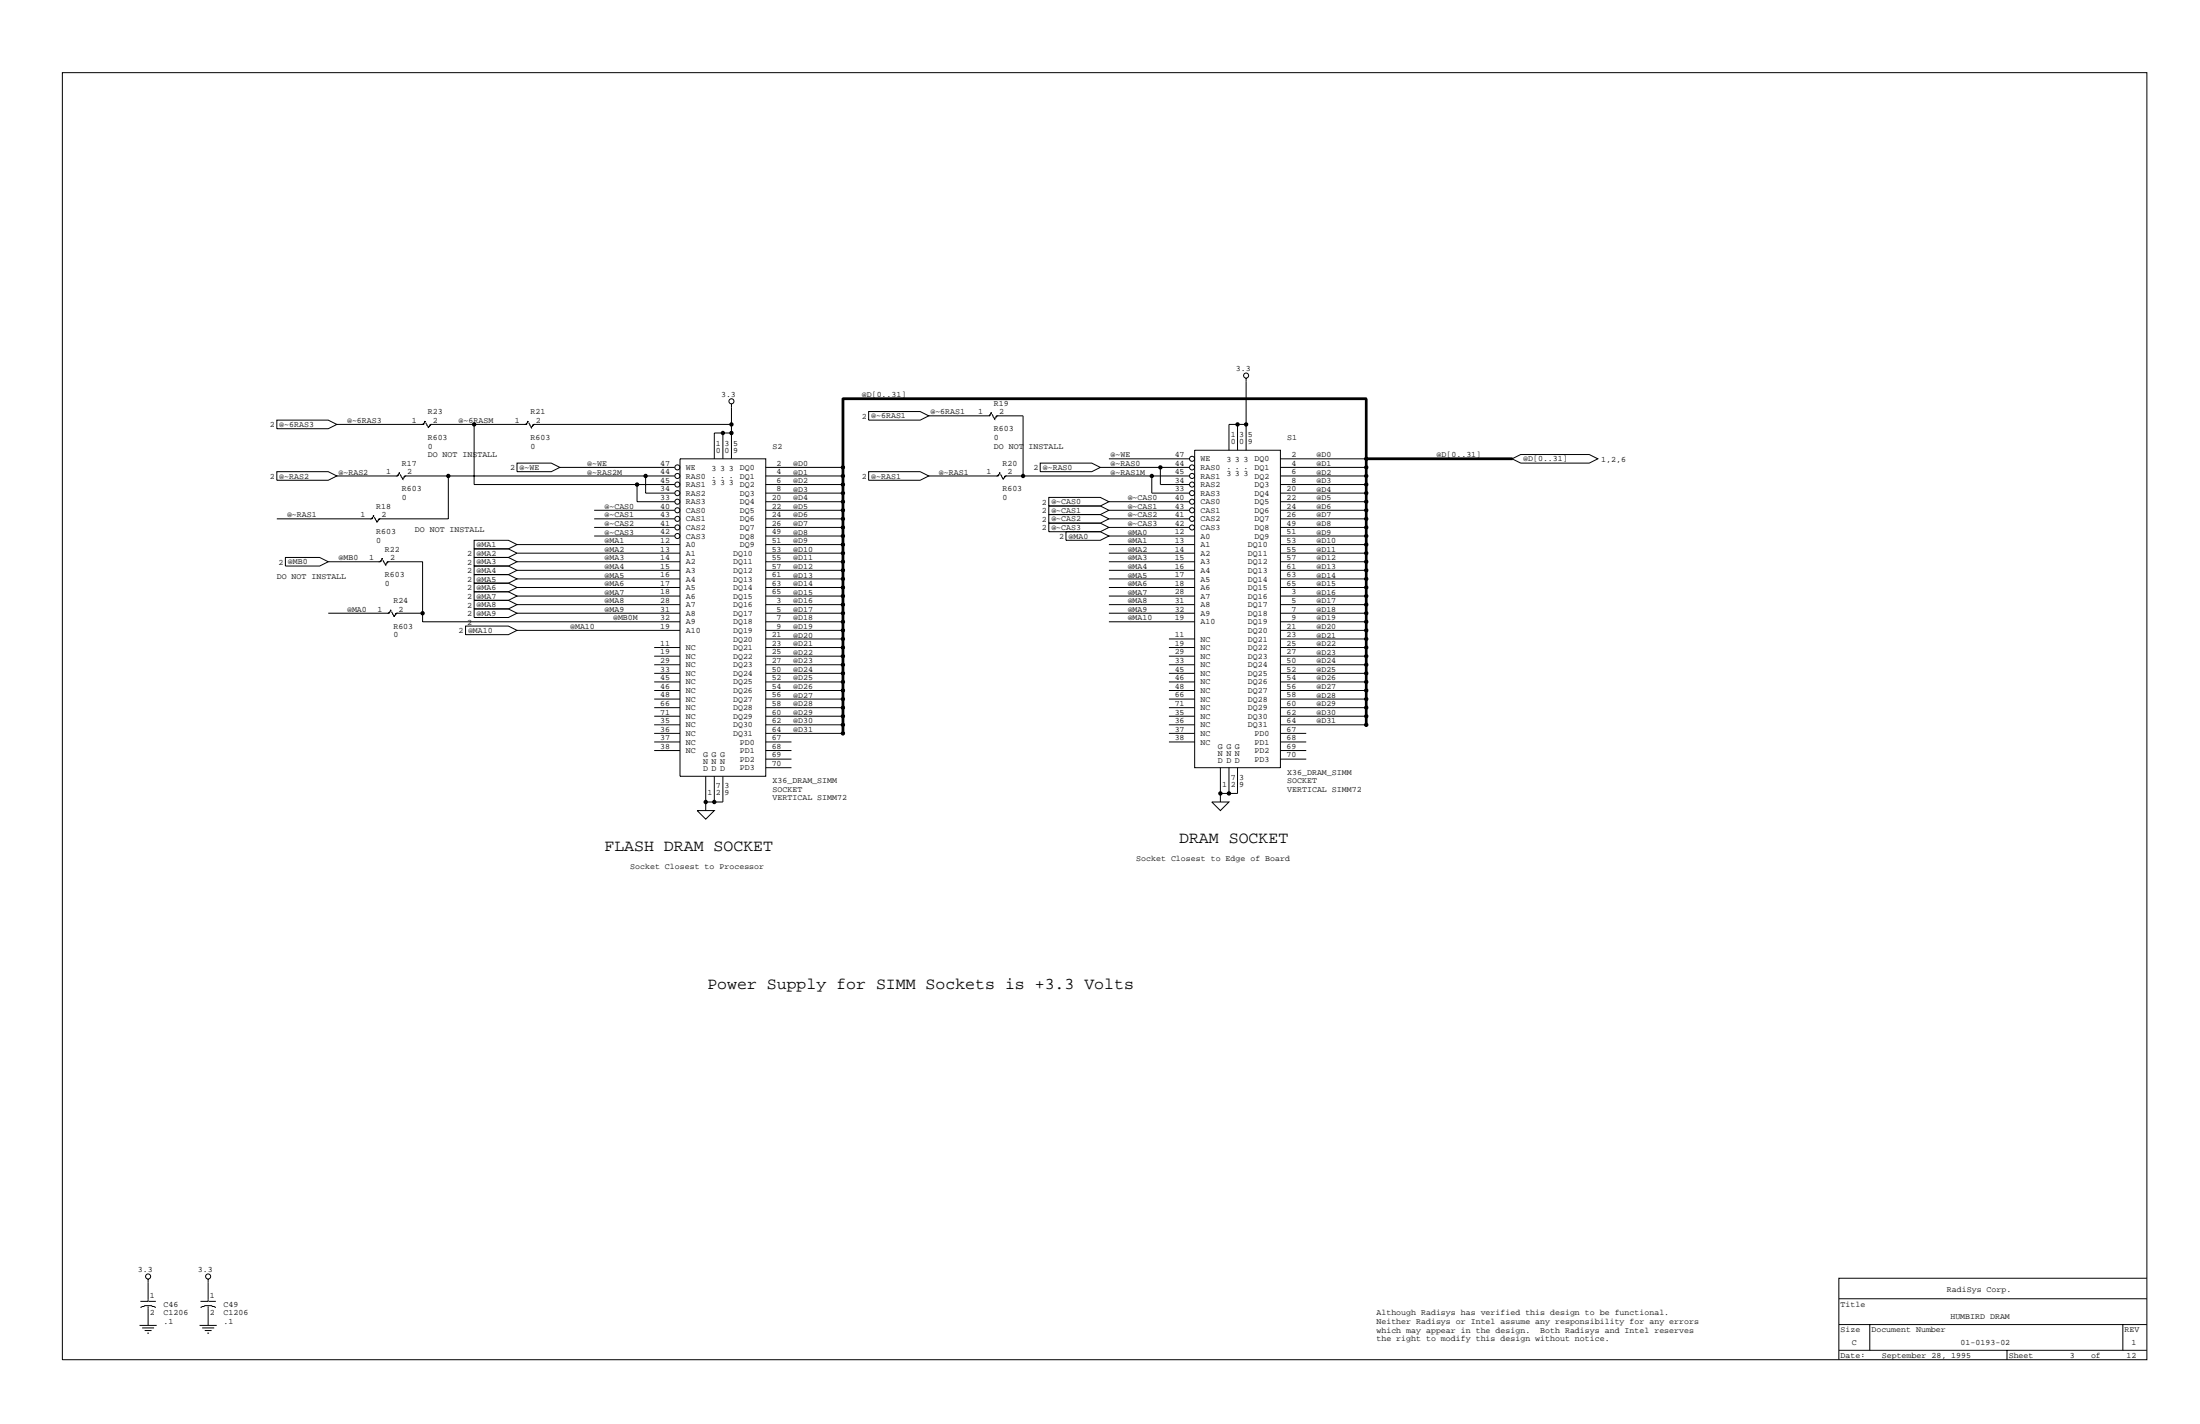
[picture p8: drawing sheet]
<svg xmlns="http://www.w3.org/2000/svg" width="432mm" height="279mm" viewBox="0 0 432 279" stroke-linecap="round" stroke-linejoin="round" font-family="sans-serif">
<g fill="none" stroke="#000" stroke-width=".2">
<path d="M12.2 14.3h409.2v252.5h-409.2zM143.6 79.2v10.8M244.6 74.2v14.1M54.3 92.5h10.1l1.7 .9-1.7 .8h-10.1zM54.3 82.4h10.1l1.7 .9-1.7 .8h-10.1zM66.1 93.4h11.8M66.1 83.3h16.8M78.2 92.9l.2-.2v.2l-.5 .5 .3-.2M78.6 93l.5 1-.2-.1M79.2 93.6l.4-.2-.4 .5M79.6 93.4h52.8M83.3 82.8l.2-.2v.2l-.6 .5 .4-.2"/>
<path d="M83.6 82.9l.5 1.1-.1-.2M84.3 83.5l.3-.2-.3 .5M84.6 83.3h18.6M88 93.4v8.4h-13.5M93.1 83.3v11.8h39.3M101.5 90.9h6.7l1.7 .8-1.7 .8h-6.7zM103.5 82.8l.2-.2v.2l-.5 .5 .3-.2M103.8 82.9l.5 1.1-.1-.2M104.5 83.5l.3-.2-.3 .5M104.8 83.3h38.8M109.9 91.7h22.5M125 95.1v3.3h7.4"/>
<path d="M126.7 93.4v3.4h5.7M133.5 90h16.8v62.3h-16.8zM141.9 85v5M143.6 85h-3.4v5M150.3 93.4h15.1M150.3 91.7h15.1M150.3 95.1h15.1M150.3 96.8h15.1M150.3 98.4h15.1M170.5 92.5h10.1l1.7 .9-1.7 .8h-10.1zM170.5 80.8h10.1l1.7 .8-1.7 .8h-10.1zM182.3 81.6h11.8"/>
<path d="M182.3 93.4h13.5M194.4 81.1l.2-.2v.2l-.5 .5M194.4 81.4l-.3 .2M194.7 81.3l.5 1-.1-.2M195.4 81.8l.4-.2-.4 .5M195.8 81.6h5v11.8M196.1 92.9l.2-.2v.2l-.5 .5 .3-.2M196.4 93l.5 1-.1-.1M197.1 93.6l.3-.2-.3 .5M197.4 93.4h36.1M204.2 90.9h10.1l1.7 .8-1.7 .8h-10.1zM205.9 97.6h10.1l1.6 .8-1.6 .9h-10.1z"/>
<path d="M205.9 99.3h10.1l1.6 .8-1.6 .9h-10.1zM216 91.7h17.5M217.6 90h15.9M217.6 98.4h15.9M226.1 93.4v3.4h7.4M227.7 91.7v3.4h5.8M234.5 88.3h16.8v62.3h-16.8zM242.9 83.3v5M244.6 83.3h-3.4v5M251.3 90h45.5v-.2h-28.6v.4h28.6v-.2M251.3 93.4h16.9M251.3 91.7h16.9"/>
<path d="M251.3 95.1h16.9M251.3 96.8h16.9M251.3 98.4h16.9M296.8 90l1.7-.8h13.4l1.7 .8-1.7 .9h-13.4zM54.3 101.8h18.5M56 109.4h6.7l1.7 .8-1.7 .9h-6.7zM64.4 110.2h10.1M73.2 101.3l.2-.2v.2l-.6 .5 .4-.2M73.5 101.5l.5 1-.1-.2M74.2 102l.3-.2-.3 .5M74.9 109.7l.1-.2v.2l-.5 .5 .4-.1M75.2 109.9l.5 1-.2-.2"/>
<path d="M75.9 110.4l.3-.2-.3 .3v.2M76.2 110.2h6.7v11.8h50.6M76.6 119.8l.1-.1v.1l-.5 .5 .4-.1M76.9 120l.5 1-.2-.2M93.1 106h6.7l1.7 .9-1.7 .8h-6.7zM93.1 107.7h6.7l1.7 .8-1.7 .9h-6.7zM93.1 109.4h6.7l1.7 .8-1.7 .9h-6.7zM93.1 111.1h6.7l1.7 .8-1.7 .8h-6.7zM93.1 112.7h6.7l1.7 .9-1.7 .8h-6.7zM93.1 114.4h6.7l1.7 .9-1.7 .8h-6.7zM93.1 116.1h6.7l1.7 .9-1.7 .8h-6.7zM93.1 117.8h6.7l1.7 .8-1.7 .9h-6.7z"/>
<path d="M93.1 119.5h6.7l1.7 .8-1.7 .9h-6.7zM101.5 106.9h32M101.5 108.5h32M101.5 110.2h32M101.5 111.9h32M101.5 113.6h32M101.5 115.3h32M101.5 117h32M101.5 118.6h32M116.6 100.1h15.8M116.6 101.8h15.8M116.6 103.5h15.8"/>
<path d="M116.6 105.2h15.8M150.3 100.1h15.1M150.3 101.8h15.1M150.3 103.5h15.1M150.3 105.2h15.1M150.3 106.9h15.1M150.3 108.5h15.1M150.3 110.2h15.1M150.3 111.9h15.1M150.3 113.6h15.1M150.3 115.3h15.1M150.3 117h15.1"/>
<path d="M150.3 118.6h15.1M205.9 101h10.1l1.6 .8-1.6 .8h-10.1zM205.9 102.6h10.1l1.6 .9-1.6 .8h-10.1zM209.2 104.3h6.8l1.6 .9-1.6 .8h-6.8zM217.6 100.1h15.9M217.6 101.8h15.9M217.6 103.5h15.9M217.6 105.2h16.9M217.6 106.9h16.9M217.6 108.5h16.9M217.6 110.2h16.9M217.6 111.9h16.9"/>
<path d="M217.6 113.6h16.9M217.6 115.3h16.9M217.6 117h16.9M217.6 118.6h16.9M251.3 100.1h16.9M251.3 101.8h16.9M251.3 103.5h16.9M251.3 105.2h16.9M251.3 106.9h16.9M251.3 108.5h16.9M251.3 110.2h16.9M251.3 111.9h16.9"/>
<path d="M251.3 113.6h16.9M251.3 115.3h16.9M251.3 117h16.9M251.3 118.6h16.9M64.4 120.3h11.8M77.6 120.5l.3-.2-.3 .5M77.9 120.3h5M91.4 122.8h8.4l1.7 .9-1.7 .8h-8.4zM101.5 120.3h32M101.5 123.7h32M128.4 127.1h5.1M128.4 128.7h5.1"/>
<path d="M128.4 130.4h5.1M128.4 132.1h5.1M128.4 133.8h5.1M128.4 135.5h5.1M128.4 137.2h5.1M128.4 138.8h5.1M150.3 120.3h15.1M150.3 122h15.1M150.3 125.4h15.1M150.3 127.1h15.1M150.3 128.7h15.1M150.3 130.4h15.1"/>
<path d="M150.3 132.1h15.1M150.3 133.8h15.1M150.3 135.5h15.1M150.3 137.2h15.1M150.3 138.8h15.1M150.3 123.7h15.1M217.6 120.3h16.9M217.6 122h16.9M229.4 125.4h5.1M229.4 127.1h5.1M229.4 128.7h5.1M229.4 130.4h5.1"/>
<path d="M229.4 132.1h5.1M229.4 133.8h5.1M229.4 135.5h5.1M229.4 137.2h5.1M229.4 138.8h5.1M251.3 120.3h16.9M251.3 122h16.9M251.3 125.4h16.9M251.3 127.1h16.9M251.3 128.7h16.9M251.3 130.4h16.9M251.3 132.1h16.9"/>
<path d="M251.3 133.8h16.9M251.3 135.5h16.9M251.3 137.2h16.9M251.3 138.8h16.9M251.3 123.7h16.9M128.4 140.5h5.1M128.4 142.2h5.1M128.4 143.9h5.1M128.4 145.6h5.1M128.4 147.3h5.1M136.8 159h3.4l-1.7 1.7zM138.5 152.3v6.7"/>
<path d="M140.2 152.3v5.1M141.9 152.3v5.1h-3.4M150.3 140.5h15.1M150.3 142.2h15.1M150.3 145.6h5M150.3 148.9h5M150.3 147.3h5M150.3 150.6h5M229.4 140.5h5.1M229.4 142.2h5.1M229.4 143.9h5.1M229.4 145.6h5.1"/>
<path d="M237.8 157.4h3.4l-1.7 1.6zM239.5 150.6v6.8M241.2 150.6v5.1M242.9 150.6v5.1h-3.4M251.3 142.2h16.9v-64h.1v64h-.3v-64h.2v.2h-102.8v-.3h102.8v.1h-102.8v65.7h.2v-65.7h-.3v65.7h.1h-15.1M251.3 140.5h16.9M251.3 143.9h5.1M251.3 145.6h5.1M251.3 148.9h5.1M251.3 147.3h5.1M27.6 256.5l.8-.3h1.3l.9 .3M29.1 251v4.3h-1.5"/>
<path d="M29.1 256.3v3.8M29.2 255.3h1.4M39.3 256.5l.9-.3h1.3l.9 .3M40.9 251v4.3h-1.6M40.9 256.3v3.8M41 255.3h1.4M360.9 259.9h60.5M360.9 254.8h60.5M367 259.9v5M416.7 259.9v5M421.4 250.8h-60.5v16M27.4 260.1h3.4"/>
<path d="M27.9 260.6h2.3M28.4 261.1h1.3M28.9 261.6h.3M39.2 260.1h3.3M39.7 260.6h2.3M40.2 261.1h1.3M40.7 261.6h.3M360.9 264.9h60.5M393.9 264.9v1.9"/>
<circle cx="143.6" cy="78.7" r=".49"/>
<circle cx="244.6" cy="73.7" r=".49"/>
<circle cx="88" cy="93.4" r=".17"/>
<circle cx="88" cy="93.4" r=".33"/>
<circle cx="93.1" cy="83.3" r=".33"/>
<circle cx="93.1" cy="83.3" r=".17"/>
<circle cx="125" cy="95.1" r=".33"/>
<circle cx="125" cy="95.1" r=".16"/>
<circle cx="126.7" cy="93.4" r=".16"/>
<circle cx="126.7" cy="93.4" r=".33"/>
<circle cx="133" cy="93.4" r=".5"/>
<circle cx="133" cy="96.8" r=".49"/>
<circle cx="133" cy="95.1" r=".49"/>
<circle cx="133" cy="98.4" r=".49"/>
<circle cx="133" cy="91.7" r=".49"/>
<circle cx="141.9" cy="85" r=".33"/>
<circle cx="141.9" cy="85" r=".16"/>
<circle cx="143.6" cy="83.3" r=".17"/>
<circle cx="143.6" cy="85" r=".16"/>
<circle cx="143.6" cy="83.3" r=".33"/>
<circle cx="143.6" cy="85" r=".33"/>
<circle cx="165.4" cy="96.8" r=".17"/>
<circle cx="165.4" cy="91.7" r=".17"/>
<circle cx="165.4" cy="95.1" r=".33"/>
<circle cx="165.4" cy="93.4" r=".33"/>
<circle cx="165.4" cy="98.4" r=".33"/>
<circle cx="165.4" cy="91.7" r=".33"/>
<circle cx="165.4" cy="98.4" r=".16"/>
<circle cx="165.4" cy="93.4" r=".16"/>
<circle cx="165.4" cy="95.1" r=".16"/>
<circle cx="165.4" cy="96.8" r=".33"/>
<circle cx="200.8" cy="93.4" r=".33"/>
<circle cx="200.8" cy="93.4" r=".17"/>
<circle cx="226.1" cy="93.4" r=".16"/>
<circle cx="226.1" cy="93.4" r=".33"/>
<circle cx="227.7" cy="91.7" r=".17"/>
<circle cx="227.7" cy="91.7" r=".33"/>
<circle cx="234" cy="93.4" r=".5"/>
<circle cx="234" cy="95.1" r=".49"/>
<circle cx="234" cy="96.8" r=".49"/>
<circle cx="234" cy="91.7" r=".49"/>
<circle cx="234" cy="98.4" r=".49"/>
<circle cx="234" cy="90" r=".49"/>
<circle cx="242.9" cy="83.3" r=".33"/>
<circle cx="242.9" cy="83.3" r=".16"/>
<circle cx="244.6" cy="83.3" r=".17"/>
<circle cx="244.6" cy="83.3" r=".33"/>
<circle cx="268.2" cy="95.1" r=".33"/>
<circle cx="268.2" cy="91.7" r=".33"/>
<circle cx="268.2" cy="93.4" r=".33"/>
<circle cx="268.2" cy="98.4" r=".33"/>
<circle cx="268.2" cy="90" r=".33"/>
<circle cx="268.2" cy="96.8" r=".33"/>
<circle cx="268.2" cy="96.8" r=".17"/>
<circle cx="268.2" cy="90" r=".17"/>
<circle cx="268.2" cy="91.7" r=".17"/>
<circle cx="268.2" cy="98.4" r=".17"/>
<circle cx="268.2" cy="93.4" r=".17"/>
<circle cx="268.2" cy="95.1" r=".16"/>
<circle cx="133" cy="105.2" r=".5"/>
<circle cx="133" cy="100.1" r=".5"/>
<circle cx="133" cy="103.5" r=".49"/>
<circle cx="133" cy="101.8" r=".49"/>
<circle cx="165.4" cy="113.6" r=".17"/>
<circle cx="165.4" cy="103.5" r=".17"/>
<circle cx="165.4" cy="101.8" r=".17"/>
<circle cx="165.4" cy="118.6" r=".17"/>
<circle cx="165.4" cy="108.5" r=".17"/>
<circle cx="165.4" cy="103.5" r=".33"/>
<circle cx="165.4" cy="105.2" r=".33"/>
<circle cx="165.4" cy="110.2" r=".33"/>
<circle cx="165.4" cy="111.9" r=".33"/>
<circle cx="165.4" cy="100.1" r=".33"/>
<circle cx="165.4" cy="106.9" r=".33"/>
<circle cx="165.4" cy="117" r=".33"/>
<circle cx="165.4" cy="118.6" r=".33"/>
<circle cx="165.4" cy="115.3" r=".33"/>
<circle cx="165.4" cy="115.3" r=".16"/>
<circle cx="165.4" cy="110.2" r=".16"/>
<circle cx="165.4" cy="100.1" r=".16"/>
<circle cx="165.4" cy="117" r=".16"/>
<circle cx="165.4" cy="105.2" r=".16"/>
<circle cx="165.4" cy="111.9" r=".16"/>
<circle cx="165.4" cy="108.5" r=".33"/>
<circle cx="165.4" cy="101.8" r=".33"/>
<circle cx="165.4" cy="106.9" r=".16"/>
<circle cx="165.4" cy="113.6" r=".33"/>
<circle cx="234" cy="100.1" r=".5"/>
<circle cx="234" cy="103.5" r=".49"/>
<circle cx="234" cy="101.8" r=".49"/>
<circle cx="268.2" cy="103.5" r=".33"/>
<circle cx="268.2" cy="105.2" r=".33"/>
<circle cx="268.2" cy="106.9" r=".33"/>
<circle cx="268.2" cy="110.2" r=".33"/>
<circle cx="268.2" cy="111.9" r=".33"/>
<circle cx="268.2" cy="117" r=".33"/>
<circle cx="268.2" cy="100.1" r=".33"/>
<circle cx="268.2" cy="115.3" r=".33"/>
<circle cx="268.2" cy="118.6" r=".33"/>
<circle cx="268.2" cy="101.8" r=".33"/>
<circle cx="268.2" cy="108.5" r=".33"/>
<circle cx="268.2" cy="113.6" r=".33"/>
<circle cx="268.2" cy="113.6" r=".17"/>
<circle cx="268.2" cy="118.6" r=".17"/>
<circle cx="268.2" cy="101.8" r=".17"/>
<circle cx="268.2" cy="103.5" r=".17"/>
<circle cx="268.2" cy="108.5" r=".17"/>
<circle cx="268.2" cy="115.3" r=".17"/>
<circle cx="268.2" cy="110.2" r=".17"/>
<circle cx="268.2" cy="100.1" r=".17"/>
<circle cx="268.2" cy="105.2" r=".16"/>
<circle cx="268.2" cy="117" r=".16"/>
<circle cx="268.2" cy="111.9" r=".16"/>
<circle cx="268.2" cy="106.9" r=".16"/>
<circle cx="82.9" cy="120.3" r=".33"/>
<circle cx="82.9" cy="120.3" r=".17"/>
<circle cx="165.4" cy="130.4" r=".17"/>
<circle cx="165.4" cy="128.7" r=".17"/>
<circle cx="165.4" cy="135.5" r=".17"/>
<circle cx="165.4" cy="120.3" r=".17"/>
<circle cx="165.4" cy="125.4" r=".17"/>
<circle cx="165.4" cy="122" r=".33"/>
<circle cx="165.4" cy="128.7" r=".33"/>
<circle cx="165.4" cy="138.8" r=".33"/>
<circle cx="165.4" cy="133.8" r=".33"/>
<circle cx="165.4" cy="123.7" r=".33"/>
<circle cx="165.4" cy="127" r=".33"/>
<circle cx="165.4" cy="132.1" r=".33"/>
<circle cx="165.4" cy="137.2" r=".33"/>
<circle cx="165.4" cy="132.1" r=".16"/>
<circle cx="165.4" cy="122" r=".16"/>
<circle cx="165.4" cy="137.2" r=".16"/>
<circle cx="165.4" cy="127" r=".16"/>
<circle cx="165.4" cy="133.8" r=".16"/>
<circle cx="165.4" cy="138.8" r=".16"/>
<circle cx="165.4" cy="120.3" r=".33"/>
<circle cx="165.4" cy="130.4" r=".33"/>
<circle cx="165.4" cy="123.7" r=".16"/>
<circle cx="165.4" cy="135.5" r=".33"/>
<circle cx="165.4" cy="125.4" r=".33"/>
<circle cx="268.2" cy="128.7" r=".33"/>
<circle cx="268.2" cy="122" r=".33"/>
<circle cx="268.2" cy="138.8" r=".33"/>
<circle cx="268.2" cy="123.7" r=".33"/>
<circle cx="268.2" cy="133.8" r=".33"/>
<circle cx="268.2" cy="127" r=".33"/>
<circle cx="268.2" cy="132.1" r=".33"/>
<circle cx="268.2" cy="137.2" r=".33"/>
<circle cx="268.2" cy="120.3" r=".33"/>
<circle cx="268.2" cy="130.4" r=".33"/>
<circle cx="268.2" cy="135.5" r=".33"/>
<circle cx="268.2" cy="125.4" r=".33"/>
<circle cx="268.2" cy="128.7" r=".17"/>
<circle cx="268.2" cy="130.4" r=".17"/>
<circle cx="268.2" cy="120.3" r=".17"/>
<circle cx="268.2" cy="135.5" r=".17"/>
<circle cx="268.2" cy="125.4" r=".17"/>
<circle cx="268.2" cy="132.1" r=".17"/>
<circle cx="268.2" cy="122" r=".17"/>
<circle cx="268.2" cy="137.2" r=".17"/>
<circle cx="268.2" cy="127.1" r=".17"/>
<circle cx="268.2" cy="133.8" r=".17"/>
<circle cx="268.2" cy="138.8" r=".16"/>
<circle cx="268.2" cy="123.7" r=".16"/>
<circle cx="138.5" cy="157.4" r=".33"/>
<circle cx="138.5" cy="157.4" r=".16"/>
<circle cx="140.2" cy="157.4" r=".33"/>
<circle cx="140.2" cy="157.4" r=".16"/>
<circle cx="165.4" cy="140.5" r=".17"/>
<circle cx="165.4" cy="142.2" r=".17"/>
<circle cx="165.4" cy="140.5" r=".33"/>
<circle cx="165.4" cy="143.9" r=".33"/>
<circle cx="165.4" cy="143.9" r=".16"/>
<circle cx="165.4" cy="142.2" r=".33"/>
<circle cx="239.5" cy="155.7" r=".33"/>
<circle cx="239.5" cy="155.7" r=".17"/>
<circle cx="241.2" cy="155.7" r=".33"/>
<circle cx="241.2" cy="155.7" r=".16"/>
<circle cx="268.2" cy="140.5" r=".33"/>
<circle cx="268.2" cy="142.2" r=".33"/>
<circle cx="268.2" cy="140.5" r=".17"/>
<circle cx="268.2" cy="142.2" r=".17"/>
<circle cx="29.1" cy="250.5" r=".5"/>
<circle cx="40.9" cy="250.5" r=".5"/>
</g>
<g font-size="3.2">
<text x="118.6" y="167.1">FLASH DRAM SOCKET</text>
<text x="231.4" y="165.4">DRAM SOCKET</text>
<text x="138.8" y="194">Power Supply for SIMM Sockets is +3.3 Volts</text>
</g>
<g font-size="1.6">
<text x="141.5" y="77.9">3.3</text>
<text x="169.1" y="78">@D[0..31]</text>
<text x="242.6" y="72.9">3.3</text>
<text x="53" y="83.8">2 @~6RAS3</text>
<text x="68.1" y="83">@~6RAS3</text>
<text x="80.8" y="83">1</text>
<text x="84" y="81.3">R23</text>
<text x="85" y="83">2</text>
<text x="90" y="83">@~6RASM</text>
<text x="101.1" y="83">1</text>
<text x="104.2" y="81.3">R21</text>
<text x="105.2" y="83">2</text>
<text x="169.1" y="82.2">2 @~6RAS1</text>
<text x="182.6" y="81.3">@~6RAS1</text>
<text x="192" y="81.3">1</text>
<text x="195.1" y="79.6">R19</text>
<text x="196.1" y="81.3">2</text>
<text x="84" y="86.3">R603</text>
<text x="84" y="88">0</text>
<text x="84" y="89.7">DO NOT INSTALL</text>
<text x="104.2" y="86.3">R603</text>
<text x="104.2" y="88">0</text>
<text x="140.5" y="87.5">1</text>
<text x="140.5" y="88.8">0</text>
<text x="142.2" y="87.5">3</text>
<text x="142.2" y="88.8">0</text>
<text x="143.9" y="87.5">5</text>
<text x="143.9" y="88.8">9</text>
<text x="151.6" y="88">S2</text>
<text x="195.1" y="84.6">R603</text>
<text x="195.1" y="86.3">0</text>
<text x="195.1" y="88">DO NOT INSTALL</text>
<text x="218" y="89.7">@~WE</text>
<text x="230.6" y="89.7">47</text>
<text x="241.5" y="85.8">1</text>
<text x="241.5" y="87.2">0</text>
<text x="243.2" y="85.8">3</text>
<text x="243.2" y="87.2">0</text>
<text x="244.9" y="85.8">5</text>
<text x="244.9" y="87.2">9</text>
<text x="252.7" y="86.3">S1</text>
<text x="253.5" y="89.7">2</text>
<text x="258.4" y="89.7">@D0</text>
<text x="282" y="89.7">@D[0..31]</text>
<text x="53" y="93.9">2 @~RAS2</text>
<text x="66.4" y="93.1">@~RAS2</text>
<text x="75.8" y="93.1">1</text>
<text x="78.9" y="91.4">R17</text>
<text x="79.9" y="93.1">2</text>
<text x="100.1" y="92.3">2 @~WE</text>
<text x="115.3" y="91.4">@~WE</text>
<text x="115.3" y="93.1">@~RAS2M</text>
<text x="129.5" y="91.4">47</text>
<text x="129.5" y="93.1">44</text>
<text x="129.5" y="94.7">45</text>
<text x="134.6" y="92.2">WE</text>
<text x="134.6" y="93.9">RAS0</text>
<text x="134.6" y="95.6">RAS1</text>
<text x="139.7" y="92.4">3</text>
<text x="139.7" y="93.7">. . .</text>
<text x="139.7" y="95.1">3</text>
<text x="141.4" y="92.4">3</text>
<text x="141.4" y="95.1">3</text>
<text x="143" y="92.4">3</text>
<text x="143" y="95.1">3</text>
<text x="145.2" y="92.2">DQ0</text>
<text x="145.2" y="93.9">DQ1</text>
<text x="145.2" y="95.6">DQ2</text>
<text x="152.4" y="91.4">2</text>
<text x="152.4" y="93.1">4</text>
<text x="152.4" y="94.7">6</text>
<text x="155.7" y="91.4">@D0</text>
<text x="155.7" y="93.1">@D1</text>
<text x="155.7" y="94.8">@D2</text>
<text x="169.1" y="93.9">2 @~RAS1</text>
<text x="184.3" y="93.1">@~RAS1</text>
<text x="193.7" y="93.1">1</text>
<text x="196.8" y="91.4">R20</text>
<text x="197.8" y="93.1">2</text>
<text x="202.8" y="92.3">2 @~RAS0</text>
<text x="218" y="91.4">@~RAS0</text>
<text x="218" y="93.1">@~RAS1M</text>
<text x="230.6" y="91.4">44</text>
<text x="230.6" y="93.1">45</text>
<text x="230.6" y="94.7">34</text>
<text x="235.6" y="90.5">WE</text>
<text x="235.6" y="92.2">RAS0</text>
<text x="235.6" y="93.9">RAS1</text>
<text x="235.6" y="95.6">RAS2</text>
<text x="240.7" y="90.7">3</text>
<text x="240.7" y="92">. . .</text>
<text x="240.7" y="93.4">3</text>
<text x="242.4" y="90.7">3</text>
<text x="242.4" y="93.4">3</text>
<text x="244.1" y="90.7">3</text>
<text x="244.1" y="93.4">3</text>
<text x="246.3" y="90.5">DQ0</text>
<text x="246.3" y="92.2">DQ1</text>
<text x="246.3" y="93.9">DQ2</text>
<text x="246.3" y="95.6">DQ3</text>
<text x="253.5" y="91.4">4</text>
<text x="253.5" y="93.1">6</text>
<text x="253.5" y="94.7">8</text>
<text x="258.4" y="91.4">@D1</text>
<text x="258.4" y="93.1">@D2</text>
<text x="258.4" y="94.8">@D3</text>
<text x="299" y="90.5">@D[0..31]</text>
<text x="314.3" y="90.6">1,2,6</text>
<text x="56.3" y="101.5">@~RAS1</text>
<text x="70.7" y="101.5">1</text>
<text x="73.8" y="99.8">R18</text>
<text x="74.9" y="101.5">2</text>
<text x="78.9" y="96.4">R603</text>
<text x="78.9" y="98.1">0</text>
<text x="118.6" y="99.8">@~CAS0</text>
<text x="118.6" y="101.5">@~CAS1</text>
<text x="129.5" y="96.4">34</text>
<text x="129.5" y="98.1">33</text>
<text x="129.5" y="99.8">40</text>
<text x="129.5" y="101.5">43</text>
<text x="134.6" y="97.3">RAS2</text>
<text x="134.6" y="98.9">RAS3</text>
<text x="134.6" y="100.6">CAS0</text>
<text x="145.2" y="97.3">DQ3</text>
<text x="145.2" y="98.9">DQ4</text>
<text x="145.2" y="100.6">DQ5</text>
<text x="151.5" y="98.1">20</text>
<text x="151.5" y="99.8">22</text>
<text x="151.5" y="101.5">24</text>
<text x="152.4" y="96.4">8</text>
<text x="155.7" y="96.5">@D3</text>
<text x="155.7" y="98.2">@D4</text>
<text x="155.7" y="99.8">@D5</text>
<text x="155.7" y="101.5">@D6</text>
<text x="196.8" y="96.4">R603</text>
<text x="196.8" y="98.1">0</text>
<text x="204.5" y="99">2 @~CAS0</text>
<text x="204.5" y="100.7">2 @~CAS1</text>
<text x="221.3" y="98.2">@~CAS0</text>
<text x="221.3" y="99.8">@~CAS1</text>
<text x="221.3" y="101.5">@~CAS2</text>
<text x="230.6" y="96.4">33</text>
<text x="230.6" y="98.1">40</text>
<text x="230.6" y="99.8">43</text>
<text x="230.6" y="101.5">41</text>
<text x="235.6" y="97.3">RAS3</text>
<text x="235.6" y="98.9">CAS0</text>
<text x="235.6" y="100.6">CAS1</text>
<text x="246.3" y="97.3">DQ4</text>
<text x="246.3" y="98.9">DQ5</text>
<text x="246.3" y="100.6">DQ6</text>
<text x="252.5" y="96.4">20</text>
<text x="252.5" y="98.1">22</text>
<text x="252.5" y="99.8">24</text>
<text x="252.5" y="101.5">26</text>
<text x="258.4" y="96.5">@D4</text>
<text x="258.4" y="98.2">@D5</text>
<text x="258.4" y="99.8">@D6</text>
<text x="258.4" y="101.5">@D7</text>
<text x="73.8" y="104.8">R603</text>
<text x="73.8" y="106.5">0</text>
<text x="81.4" y="104.3">DO NOT INSTALL</text>
<text x="93.5" y="107.4">@MA1</text>
<text x="118.6" y="106.6">@MA1</text>
<text x="118.6" y="103.2">@~CAS2</text>
<text x="118.6" y="104.9">@~CAS3</text>
<text x="129.5" y="103.2">41</text>
<text x="129.5" y="104.8">42</text>
<text x="129.5" y="106.5">12</text>
<text x="134.6" y="102.3">CAS1</text>
<text x="134.6" y="104">CAS2</text>
<text x="134.6" y="105.7">CAS3</text>
<text x="134.6" y="107.4">A0</text>
<text x="145.2" y="102.3">DQ6</text>
<text x="145.2" y="104">DQ7</text>
<text x="145.2" y="105.7">DQ8</text>
<text x="145.2" y="107.4">DQ9</text>
<text x="151.5" y="103.2">26</text>
<text x="151.5" y="104.8">49</text>
<text x="151.5" y="106.5">51</text>
<text x="155.7" y="103.2">@D7</text>
<text x="155.7" y="104.9">@D8</text>
<text x="155.7" y="106.6">@D9</text>
<text x="204.5" y="102.4">2 @~CAS2</text>
<text x="204.5" y="104.1">2 @~CAS3</text>
<text x="207.9" y="105.7">2 @MA0</text>
<text x="221.3" y="103.2">@~CAS3</text>
<text x="221.3" y="106.6">@MA1</text>
<text x="221.3" y="104.9">@MA0</text>
<text x="230.6" y="103.2">42</text>
<text x="230.6" y="104.8">12</text>
<text x="230.6" y="106.5">13</text>
<text x="235.6" y="102.3">CAS2</text>
<text x="235.6" y="104">CAS3</text>
<text x="235.6" y="105.7">A0</text>
<text x="235.6" y="107.4">A1</text>
<text x="244.9" y="107.4">DQ10</text>
<text x="246.3" y="102.3">DQ7</text>
<text x="246.3" y="104">DQ8</text>
<text x="246.3" y="105.7">DQ9</text>
<text x="252.5" y="103.2">49</text>
<text x="252.5" y="104.8">51</text>
<text x="252.5" y="106.5">53</text>
<text x="258.4" y="103.2">@D8</text>
<text x="258.4" y="104.9">@D9</text>
<text x="258.4" y="106.6">@D10</text>
<text x="54.3" y="113.6">DO NOT INSTALL</text>
<text x="54.7" y="110.8">2 @MB0</text>
<text x="66.4" y="109.9">@MB0</text>
<text x="72.4" y="109.9">1</text>
<text x="75.5" y="108.2">R22</text>
<text x="75.5" y="113.3">R603</text>
<text x="76.5" y="109.9">2</text>
<text x="91.7" y="109.1">2 @MA2</text>
<text x="91.7" y="110.8">2 @MA3</text>
<text x="91.7" y="112.5">2 @MA4</text>
<text x="118.6" y="108.3">@MA2</text>
<text x="118.6" y="109.9">@MA3</text>
<text x="118.6" y="111.6">@MA4</text>
<text x="118.6" y="113.3">@MA5</text>
<text x="129.5" y="108.2">13</text>
<text x="129.5" y="109.9">14</text>
<text x="129.5" y="111.6">15</text>
<text x="129.5" y="113.3">16</text>
<text x="134.6" y="109.1">A1</text>
<text x="134.6" y="110.7">A2</text>
<text x="134.6" y="112.4">A3</text>
<text x="143.9" y="109.1">DQ10</text>
<text x="143.9" y="110.7">DQ11</text>
<text x="143.9" y="112.4">DQ12</text>
<text x="151.5" y="108.2">53</text>
<text x="151.5" y="109.9">55</text>
<text x="151.5" y="111.6">57</text>
<text x="151.5" y="113.3">61</text>
<text x="155.7" y="108.3">@D10</text>
<text x="155.7" y="109.9">@D11</text>
<text x="155.7" y="111.6">@D12</text>
<text x="155.7" y="113.3">@D13</text>
<text x="221.3" y="108.3">@MA2</text>
<text x="221.3" y="109.9">@MA3</text>
<text x="221.3" y="111.6">@MA4</text>
<text x="221.3" y="113.3">@MA5</text>
<text x="230.6" y="108.2">14</text>
<text x="230.6" y="109.9">15</text>
<text x="230.6" y="111.6">16</text>
<text x="230.6" y="113.3">17</text>
<text x="235.6" y="109.1">A2</text>
<text x="235.6" y="110.7">A3</text>
<text x="235.6" y="112.4">A4</text>
<text x="244.9" y="109.1">DQ11</text>
<text x="244.9" y="110.7">DQ12</text>
<text x="244.9" y="112.4">DQ13</text>
<text x="252.5" y="108.2">55</text>
<text x="252.5" y="109.9">57</text>
<text x="252.5" y="111.6">61</text>
<text x="252.5" y="113.3">63</text>
<text x="258.4" y="108.3">@D11</text>
<text x="258.4" y="109.9">@D12</text>
<text x="258.4" y="111.6">@D13</text>
<text x="258.4" y="113.3">@D14</text>
<text x="74.1" y="120">1</text>
<text x="75.5" y="114.9">0</text>
<text x="77.2" y="118.3">R24</text>
<text x="78.2" y="120">2</text>
<text x="91.7" y="114.2">2 @MA5</text>
<text x="91.7" y="115.8">2 @MA6</text>
<text x="91.7" y="117.5">2 @MA7</text>
<text x="91.7" y="119.2">2 @MA8</text>
<text x="118.6" y="115">@MA6</text>
<text x="118.6" y="116.7">@MA7</text>
<text x="118.6" y="118.4">@MA8</text>
<text x="129.5" y="114.9">17</text>
<text x="129.5" y="116.6">18</text>
<text x="129.5" y="118.3">28</text>
<text x="129.5" y="120">31</text>
<text x="134.6" y="114.1">A4</text>
<text x="134.6" y="115.8">A5</text>
<text x="134.6" y="117.5">A6</text>
<text x="134.6" y="119.2">A7</text>
<text x="143.9" y="114.1">DQ13</text>
<text x="143.9" y="115.8">DQ14</text>
<text x="143.9" y="117.5">DQ15</text>
<text x="143.9" y="119.2">DQ16</text>
<text x="151.5" y="114.9">63</text>
<text x="151.5" y="116.6">65</text>
<text x="152.4" y="118.3">3</text>
<text x="152.4" y="120">5</text>
<text x="155.7" y="115">@D14</text>
<text x="155.7" y="116.7">@D15</text>
<text x="155.7" y="118.4">@D16</text>
<text x="221.3" y="115">@MA6</text>
<text x="221.3" y="116.7">@MA7</text>
<text x="221.3" y="118.4">@MA8</text>
<text x="230.6" y="114.9">18</text>
<text x="230.6" y="116.6">28</text>
<text x="230.6" y="118.3">31</text>
<text x="230.6" y="120">32</text>
<text x="235.6" y="114.1">A5</text>
<text x="235.6" y="115.8">A6</text>
<text x="235.6" y="117.5">A7</text>
<text x="235.6" y="119.2">A8</text>
<text x="244.9" y="114.1">DQ14</text>
<text x="244.9" y="115.8">DQ15</text>
<text x="244.9" y="117.5">DQ16</text>
<text x="244.9" y="119.2">DQ17</text>
<text x="252.5" y="114.9">65</text>
<text x="253.5" y="116.6">3</text>
<text x="253.5" y="118.3">5</text>
<text x="253.5" y="120">7</text>
<text x="258.4" y="115">@D15</text>
<text x="258.4" y="116.7">@D16</text>
<text x="258.4" y="118.4">@D17</text>
<text x="68.1" y="120">@MA0</text>
<text x="77.2" y="123.4">R603</text>
<text x="77.2" y="125">0</text>
<text x="90" y="124.3">2 @MA10</text>
<text x="91.7" y="120.9">2 @MA9</text>
<text x="91.7" y="122.6">2</text>
<text x="111.9" y="123.4">@MA10</text>
<text x="118.6" y="120">@MA9</text>
<text x="120.3" y="121.7">@MB0M</text>
<text x="129.5" y="121.7">32</text>
<text x="129.5" y="123.4">19</text>
<text x="134.6" y="120.8">A8</text>
<text x="134.6" y="122.5">A9</text>
<text x="134.6" y="124.2">A10</text>
<text x="143.9" y="120.8">DQ17</text>
<text x="143.9" y="122.5">DQ18</text>
<text x="143.9" y="124.2">DQ19</text>
<text x="143.9" y="125.9">DQ20</text>
<text x="151.5" y="125">21</text>
<text x="152.4" y="121.7">7</text>
<text x="152.4" y="123.4">9</text>
<text x="155.7" y="120">@D17</text>
<text x="155.7" y="121.7">@D18</text>
<text x="155.7" y="123.4">@D19</text>
<text x="155.7" y="125.1">@D20</text>
<text x="221.3" y="120">@MA9</text>
<text x="221.3" y="121.7">@MA10</text>
<text x="230.6" y="121.7">19</text>
<text x="230.6" y="125">11</text>
<text x="235.6" y="120.8">A9</text>
<text x="235.6" y="122.5">A10</text>
<text x="235.6" y="125.9">NC</text>
<text x="244.9" y="120.8">DQ18</text>
<text x="244.9" y="122.5">DQ19</text>
<text x="244.9" y="124.2">DQ20</text>
<text x="244.9" y="125.9">DQ21</text>
<text x="252.5" y="123.4">21</text>
<text x="252.5" y="125">23</text>
<text x="253.5" y="121.7">9</text>
<text x="258.4" y="120">@D18</text>
<text x="258.4" y="121.7">@D19</text>
<text x="258.4" y="123.4">@D20</text>
<text x="258.4" y="125.1">@D21</text>
<text x="129.5" y="126.7">11</text>
<text x="129.5" y="128.4">19</text>
<text x="129.5" y="130.1">29</text>
<text x="129.5" y="131.8">33</text>
<text x="134.6" y="127.6">NC</text>
<text x="134.6" y="129.3">NC</text>
<text x="134.6" y="130.9">NC</text>
<text x="143.9" y="127.6">DQ21</text>
<text x="143.9" y="129.3">DQ22</text>
<text x="143.9" y="130.9">DQ23</text>
<text x="151.5" y="126.7">23</text>
<text x="151.5" y="128.4">25</text>
<text x="151.5" y="130.1">27</text>
<text x="151.5" y="131.8">50</text>
<text x="155.7" y="126.8">@D21</text>
<text x="155.7" y="128.5">@D22</text>
<text x="155.7" y="130.1">@D23</text>
<text x="155.7" y="131.8">@D24</text>
<text x="230.6" y="126.7">19</text>
<text x="230.6" y="128.4">29</text>
<text x="230.6" y="130.1">33</text>
<text x="230.6" y="131.8">45</text>
<text x="235.6" y="127.6">NC</text>
<text x="235.6" y="129.3">NC</text>
<text x="235.6" y="130.9">NC</text>
<text x="244.9" y="127.6">DQ22</text>
<text x="244.9" y="129.3">DQ23</text>
<text x="244.9" y="130.9">DQ24</text>
<text x="252.5" y="126.7">25</text>
<text x="252.5" y="128.4">27</text>
<text x="252.5" y="130.1">50</text>
<text x="252.5" y="131.8">52</text>
<text x="258.4" y="126.8">@D22</text>
<text x="258.4" y="128.5">@D23</text>
<text x="258.4" y="130.1">@D24</text>
<text x="258.4" y="131.8">@D25</text>
<text x="129.5" y="133.5">45</text>
<text x="129.5" y="135.1">46</text>
<text x="129.5" y="136.8">48</text>
<text x="134.6" y="132.6">NC</text>
<text x="134.6" y="134.3">NC</text>
<text x="134.6" y="136">NC</text>
<text x="134.6" y="137.7">NC</text>
<text x="143.9" y="132.6">DQ24</text>
<text x="143.9" y="134.3">DQ25</text>
<text x="143.9" y="136">DQ26</text>
<text x="143.9" y="137.7">DQ27</text>
<text x="151.5" y="133.5">52</text>
<text x="151.5" y="135.1">54</text>
<text x="151.5" y="136.8">56</text>
<text x="155.7" y="133.5">@D25</text>
<text x="155.7" y="135.2">@D26</text>
<text x="155.7" y="136.9">@D27</text>
<text x="230.6" y="133.5">46</text>
<text x="230.6" y="135.1">48</text>
<text x="230.6" y="136.8">66</text>
<text x="235.6" y="132.6">NC</text>
<text x="235.6" y="134.3">NC</text>
<text x="235.6" y="136">NC</text>
<text x="235.6" y="137.7">NC</text>
<text x="244.9" y="132.6">DQ25</text>
<text x="244.9" y="134.3">DQ26</text>
<text x="244.9" y="136">DQ27</text>
<text x="244.9" y="137.7">DQ28</text>
<text x="252.5" y="133.5">54</text>
<text x="252.5" y="135.1">56</text>
<text x="252.5" y="136.8">58</text>
<text x="258.4" y="133.5">@D26</text>
<text x="258.4" y="135.2">@D27</text>
<text x="258.4" y="136.9">@D28</text>
<text x="129.5" y="138.5">66</text>
<text x="129.5" y="140.2">71</text>
<text x="129.5" y="141.9">35</text>
<text x="129.5" y="143.6">36</text>
<text x="134.6" y="139.4">NC</text>
<text x="134.6" y="141">NC</text>
<text x="134.6" y="142.7">NC</text>
<text x="143.9" y="139.4">DQ28</text>
<text x="143.9" y="141">DQ29</text>
<text x="143.9" y="142.7">DQ30</text>
<text x="151.5" y="138.5">58</text>
<text x="151.5" y="140.2">60</text>
<text x="151.5" y="141.9">62</text>
<text x="151.5" y="143.6">64</text>
<text x="155.7" y="138.6">@D28</text>
<text x="155.7" y="140.2">@D29</text>
<text x="155.7" y="141.9">@D30</text>
<text x="155.7" y="143.6">@D31</text>
<text x="230.6" y="138.5">71</text>
<text x="230.6" y="140.2">35</text>
<text x="230.6" y="141.9">36</text>
<text x="230.6" y="143.6">37</text>
<text x="235.6" y="139.4">NC</text>
<text x="235.6" y="141">NC</text>
<text x="235.6" y="142.7">NC</text>
<text x="244.9" y="139.4">DQ29</text>
<text x="244.9" y="141">DQ30</text>
<text x="244.9" y="142.7">DQ31</text>
<text x="252.5" y="138.5">60</text>
<text x="252.5" y="140.2">62</text>
<text x="252.5" y="141.9">64</text>
<text x="252.5" y="143.6">67</text>
<text x="258.4" y="138.6">@D29</text>
<text x="258.4" y="140.2">@D30</text>
<text x="258.4" y="141.9">@D31</text>
<text x="129.5" y="145.3">37</text>
<text x="129.5" y="146.9">38</text>
<text x="134.6" y="144.4">NC</text>
<text x="134.6" y="146.1">NC</text>
<text x="134.6" y="147.8">NC</text>
<text x="138" y="148.6">G G G</text>
<text x="138" y="150">N N N</text>
<text x="143.9" y="144.4">DQ31</text>
<text x="145.2" y="146.1">PD0</text>
<text x="145.2" y="147.8">PD1</text>
<text x="145.2" y="149.5">PD2</text>
<text x="151.5" y="145.3">67</text>
<text x="151.5" y="146.9">68</text>
<text x="151.5" y="148.6">69</text>
<text x="230.6" y="145.3">38</text>
<text x="235.6" y="144.4">NC</text>
<text x="235.6" y="146.1">NC</text>
<text x="239" y="146.9">G G G</text>
<text x="239" y="148.3">N N N</text>
<text x="239" y="149.6">D D D</text>
<text x="246.3" y="144.4">PD0</text>
<text x="246.3" y="146.1">PD1</text>
<text x="246.3" y="147.8">PD2</text>
<text x="246.3" y="149.5">PD3</text>
<text x="252.5" y="145.3">68</text>
<text x="252.5" y="146.9">69</text>
<text x="252.5" y="148.6">70</text>
<text x="138" y="151.3">D D D</text>
<text x="140.5" y="154.7">7</text>
<text x="142.2" y="154.7">3</text>
<text x="145.2" y="151.1">PD3</text>
<text x="151.5" y="150.3">70</text>
<text x="151.6" y="153.7">X36_DRAM_SIMM</text>
<text x="151.6" y="155.4">SOCKET</text>
<text x="239.9" y="154.3">1</text>
<text x="241.5" y="153">7</text>
<text x="241.5" y="154.3">2</text>
<text x="243.2" y="153">3</text>
<text x="243.2" y="154.3">9</text>
<text x="252.7" y="152">X36_DRAM_SIMM</text>
<text x="252.7" y="153.7">SOCKET</text>
<text x="252.7" y="155.4">VERTICAL SIMM72</text>
<text x="138.8" y="156">1</text>
<text x="140.5" y="156">2</text>
<text x="142.2" y="156">9</text>
<text x="151.6" y="157">VERTICAL SIMM72</text>
<text x="123.7" y="170.6">Socket Closest to Processor</text>
<text x="223" y="168.9">Socket Closest to Edge of Board</text>
<text x="27" y="249.6">3.3</text>
<text x="38.8" y="249.6">3.3</text>
<text x="29.4" y="254.7">1</text>
<text x="32.1" y="256.4">C46</text>
<text x="41.2" y="254.7">1</text>
<text x="43.9" y="256.4">C49</text>
<text x="361.3" y="256.5">Title</text>
<text x="382.1" y="253.5">RadiSys Corp.</text>
<text x="29.4" y="258">2</text>
<text x="32.1" y="258">C1206</text>
<text x="32.1" y="259.7">.1</text>
<text x="41.2" y="258">2</text>
<text x="43.9" y="258">C1206</text>
<text x="43.9" y="259.7">.1</text>
<text x="270.2" y="258.1">Although Radisys has verified this design to be functional.</text>
<text x="270.2" y="261.5">which may appear in the design.</text>
<text x="270.2" y="263.1">the right to modify this design without notice.</text>
<text x="270.2" y="259.8">Neither Radisys or Intel assume any responsibility for any errors</text>
<text x="302.3" y="261.5">Both Radisys and Intel reserves</text>
<text x="361.3" y="261.4">Size</text>
<text x="363.4" y="263.9">C</text>
<text x="367.3" y="261.4">Document Number</text>
<text x="382.8" y="258.9">HUMBIRD DRAM</text>
<text x="384.8" y="263.9">01-0193-02</text>
<text x="417" y="261.4">REV</text>
<text x="418.3" y="263.9">1</text>
<text x="361.3" y="266.5">Date:</text>
<text x="369.3" y="266.5">September 28, 1995</text>
<text x="394.3" y="266.5">Sheet</text>
<text x="406.2" y="266.5">3</text>
<text x="410.4" y="266.5">of</text>
<text x="417.4" y="266.5">12</text>
</g>
</svg>
